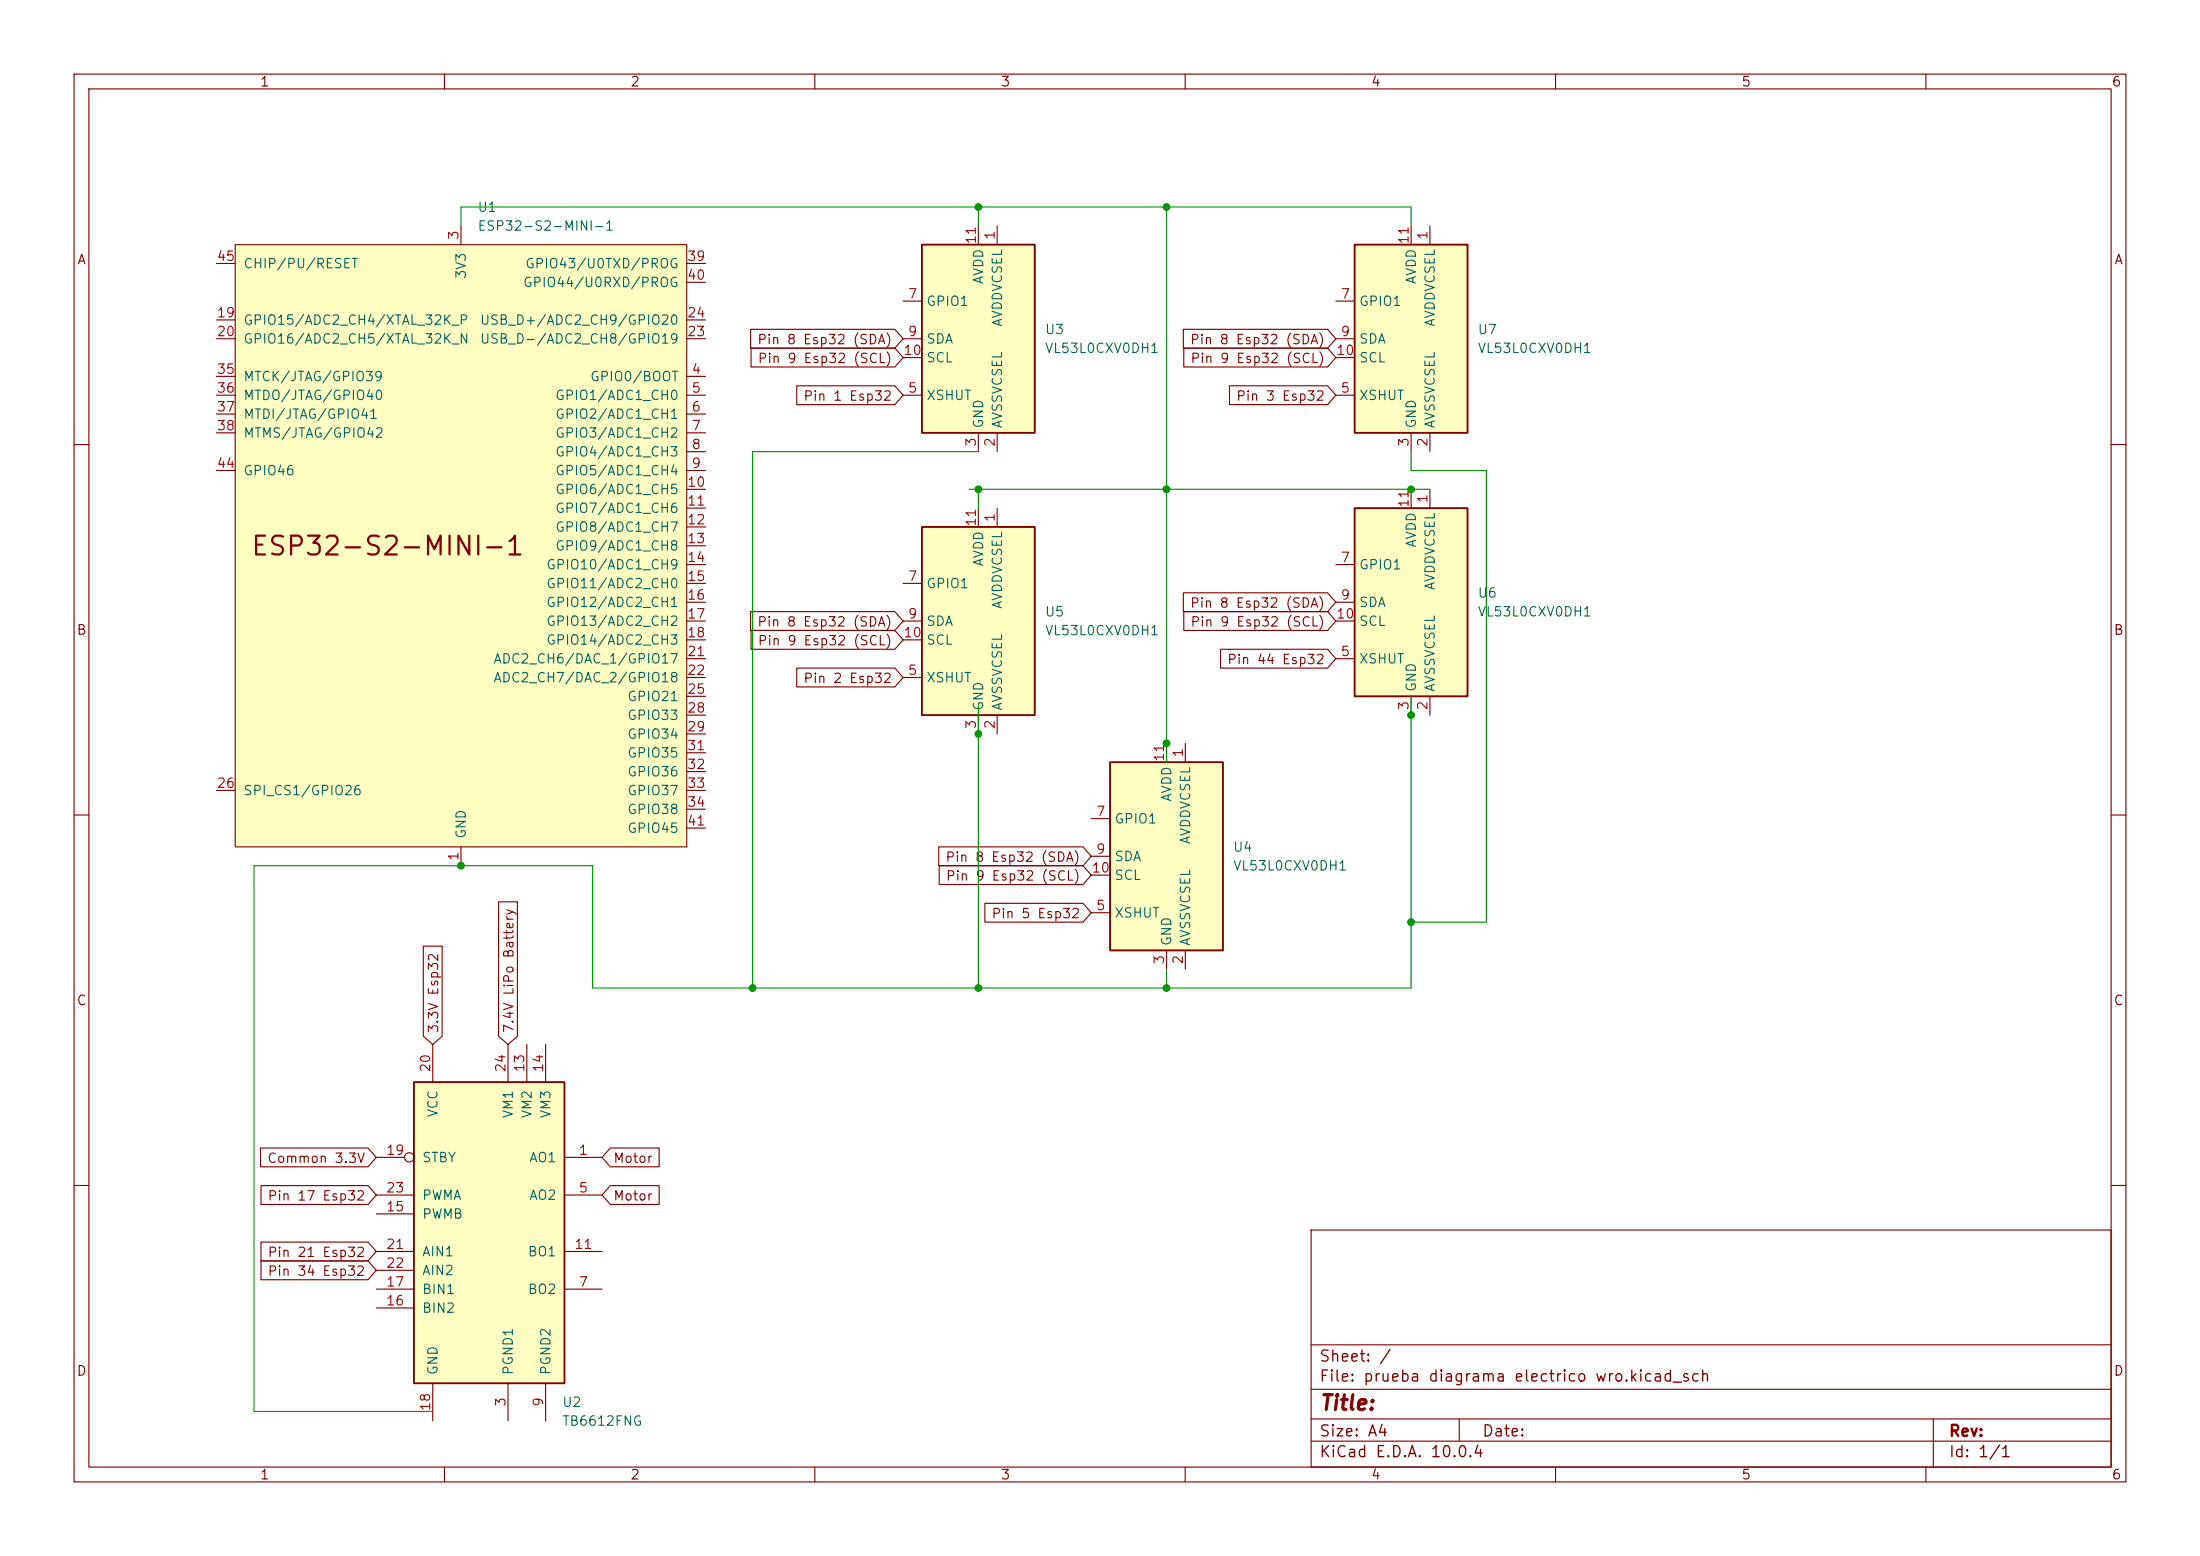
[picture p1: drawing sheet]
<svg xmlns="http://www.w3.org/2000/svg" width="297mm" height="210mm" viewBox="0 0 297 210" stroke-linecap="round" stroke-linejoin="round" font-family="sans-serif">
<g fill="none" stroke="#840000" stroke-width=".15">
<path d="M10 10h277v190h-277zM12 12h273v186h-273zM60 10v2M110 10v2M160 10v2M210 10v2M260 10v2M10 60h2M285 60h2M10 110h2M285 110h2M10 160h2"/>
<path d="M177 166h108v32h-108zM285 160h2M60 198v2M110 198v2M160 198v2M177 194.5h108M177 191.5h108M177 187.5h108M177 181.5h108M197 191.5v3M210 198v2M260 198v2"/>
<path d="M261 191.5v6.5"/>
</g>
<path d="M149.9 102.9h15.2v25.4h-15.2z" fill="#ffffc2"/>
<path d="M149.9 102.9h15.2v25.4h-15.2z" fill="none" stroke="#840000" stroke-width=".25"/>
<path d="M147.3 110.5h2.6M147.3 115.6h2.6M147.3 118.1h2.6M157.5 100.3v2.6M160 100.3v2.6M147.3 123.2h2.6M157.5 128.3v2.5M160 128.3v2.5" fill="none" stroke="#840000" stroke-width=".15"/>
<path d="M182.9 68.6h15.2v25.4h-15.2z" fill="#ffffc2"/>
<path d="M182.9 68.6h15.2v25.4h-15.2z" fill="none" stroke="#840000" stroke-width=".25"/>
<path d="M180.3 76.2h2.6M190.5 66v2.6M193 66v2.6M180.3 88.9h2.6M180.3 81.3h2.6M180.3 83.8h2.6M190.5 94v2.5M193 94v2.5" fill="none" stroke="#840000" stroke-width=".15"/>
<path d="M55.9 146.1h20.3v40.6h-20.3z" fill="#ffffc2"/>
<path d="M55.9 146.1h20.3v40.6h-20.3z" fill="none" stroke="#840000" stroke-width=".25"/>
<g fill="none" stroke="#840000" stroke-width=".15">
<path d="M50.8 156.2h3.8M58.4 141v5.1M68.6 141v5.1M71.1 141v5.1M73.7 141v5.1M76.2 156.2h5.1M50.8 161.3h5.1M50.8 174h5.1M50.8 168.9h5.1M50.8 163.8h5.1M50.8 176.5h5.1M50.8 171.5h5.1"/>
<path d="M76.2 161.3h5.1M76.2 174h5.1M76.2 168.9h5.1M58.4 186.7v5.1M68.6 186.7v5.1M73.7 186.7v5.1"/>
<circle cx="55.2" cy="156.2" r=".63"/>
</g>
<path d="M124.5 33h15.2v25.4h-15.2z" fill="#ffffc2"/>
<path d="M124.5 33h15.2v25.4h-15.2z" fill="none" stroke="#840000" stroke-width=".25"/>
<path d="M132.1 30.5v2.5M134.6 30.5v2.5M121.9 53.3h2.6M121.9 40.6h2.6M121.9 45.7h2.6M121.9 48.3h2.6M132.1 58.4v2.6M134.6 58.4v2.6" fill="none" stroke="#840000" stroke-width=".15"/>
<path d="M124.5 71.1h15.2v25.4h-15.2z" fill="#ffffc2"/>
<path d="M124.5 71.1h15.2v25.4h-15.2z" fill="none" stroke="#840000" stroke-width=".25"/>
<path d="M121.9 78.7h2.6M132.1 68.6v2.5M134.6 68.6v2.5M121.9 91.4h2.6M121.9 83.8h2.6M121.9 86.4h2.6M132.1 96.5v2.6M134.6 96.5v2.6" fill="none" stroke="#840000" stroke-width=".15"/>
<path d="M182.9 33h15.2v25.4h-15.2z" fill="#ffffc2"/>
<path d="M182.9 33h15.2v25.4h-15.2z" fill="none" stroke="#840000" stroke-width=".25"/>
<path d="M190.5 30.5v2.5M193 30.5v2.5M180.3 53.3h2.6M180.3 40.6h2.6M180.3 45.7h2.6M180.3 48.3h2.6M190.5 58.4v2.6M193 58.4v2.6" fill="none" stroke="#840000" stroke-width=".15"/>
<path d="M31.7 33h61v81.3h-61z" fill="#ffffc2"/>
<g fill="none" stroke="#840000" stroke-width=".15">
<path d="M29.2 35.6h2.5M31.7 33h61v81.3h-61zM62.2 30.5v2.5M92.7 35.6h2.5M92.7 38.1h2.5M29.2 50.8h2.5M29.2 53.3h2.5M29.2 55.9h2.5M29.2 58.4h2.5M29.2 43.2h2.5M29.2 45.7h2.5M92.7 50.8h2.5"/>
<path d="M92.7 53.3h2.5M92.7 55.9h2.5M92.7 58.4h2.5M92.7 43.2h2.5M92.7 45.7h2.5M101.3 44.4h19.5l1.1 1.3-1.1 1.3h-19.5zM101.4 47h19.4l1.1 1.3-1.1 1.2h-19.4zM107.6 52.1h13.2l1.1 1.2-1.1 1.3h-13.2zM159.8 44.4h19.4l1.1 1.3-1.1 1.3h-19.4zM159.8 47h19.4l1.1 1.3-1.1 1.2h-19.4zM166 52.1h13.2l1.1 1.2-1.1 1.3h-13.2zM29.2 63.5h2.5"/>
<path d="M92.7 63.5h2.5M92.7 61h2.5M92.7 66h2.5M92.7 68.6h2.5M92.7 71.1h2.5M92.7 73.7h2.5M92.7 76.2h2.5M92.7 78.7h2.5M92.7 81.3h2.5M92.7 83.8h2.5M92.7 86.4h2.5M92.7 88.9h2.5"/>
<path d="M92.7 91.4h2.5M92.7 94h2.5M92.7 96.5h2.5M92.7 99.1h2.5M101.3 82.5h19.5l1.1 1.3-1.1 1.3h-19.5zM101.4 85.1h19.4l1.1 1.3-1.1 1.2h-19.4zM107.6 90.2h13.2l1.1 1.2-1.1 1.3h-13.2zM159.8 80h19.4l1.1 1.3-1.1 1.3h-19.4zM159.8 82.5h19.4l1.1 1.3-1.1 1.3h-19.4zM164.8 87.6h14.4l1.1 1.3-1.1 1.3h-14.4zM29.2 106.7h2.5M62.2 114.3v2.5"/>
<path d="M92.7 106.7h2.5M92.7 101.6h2.5M92.7 104.1h2.5M92.7 109.2h2.5M92.7 111.8h2.5M126.7 114.3h19.5l1.1 1.3-1.1 1.2h-19.5zM126.8 116.8h19.4l1.1 1.3-1.1 1.3h-19.4zM57.1 127.7h2.6v12.2l-1.3 1.1-1.3-1.1zM67.3 121.7h2.6v18.2l-1.3 1.1-1.3-1.1zM133 121.9h13.2l1.1 1.3-1.1 1.3h-13.2zM35.2 154.9h14.5l1.1 1.3-1.1 1.3h-14.5zM82.4 154.9h6.6v2.6h-6.6l-1.1-1.3z"/>
<path d="M35.2 170.2h14.5l1.1 1.3-1.1 1.2h-14.5zM35.2 160h14.5l1.1 1.3-1.1 1.3h-14.5zM35.2 167.6h14.5l1.1 1.3-1.1 1.3h-14.5zM82.4 160h6.6v2.6h-6.6l-1.1-1.3z"/>
</g>
<path d="M62.2 30.5v-2.6h128.3v2.6M132.1 27.9v2.6M157.5 27.9v75M130.8 66h62.2M132.1 66v2.6M132.1 61h-30.5v72.4M190.5 61v2.5h10.2v61h-10.2M132.1 95.3v38.1M190.5 94v39.4h-110.5v-16.6h-45.7v73.7h24.1M157.5 130.8v2.6" fill="none" stroke="#009600" stroke-width=".15"/>
<g fill="#009600" stroke="#009600" stroke-width=".14">
<circle cx="132.1" cy="66" r=".46"/>
<circle cx="157.5" cy="27.9" r=".46"/>
<circle cx="132.1" cy="27.9" r=".46"/>
<circle cx="190.5" cy="124.5" r=".46"/>
<circle cx="157.5" cy="100.3" r=".46"/>
<circle cx="157.5" cy="133.4" r=".46"/>
<circle cx="190.5" cy="96.5" r=".46"/>
<circle cx="190.5" cy="66" r=".46"/>
<circle cx="157.5" cy="66" r=".46"/>
<circle cx="132.1" cy="99.1" r=".46"/>
<circle cx="132.1" cy="133.4" r=".46"/>
<circle cx="101.6" cy="133.4" r=".46"/>
<circle cx="62.2" cy="116.8" r=".46"/>
</g>
<text font-size="2.5" fill="#840000" x="33.7" y="75.6">ESP32-S2-MINI-1</text>
<text font-size="2" fill="#840000" x="178" y="190.8">Title:</text>
<g font-size="1.5" fill="#840000">
<text x="178" y="184.2">Sheet: /</text>
<text x="178" y="186.9">File: prueba diagrama electrico wro.kicad_sch</text>
<text x="178" y="197.1">KiCad E.D.A. 10.0.4</text>
<text x="178" y="194.3">Size: A4</text>
<text x="200" y="194.3">Date:</text>
<text x="263" y="194.3">Rev:</text>
<text x="263" y="197.1">Id: 1/1</text>
</g>
<g font-size="1.3" fill="#840000">
<text x="35" y="12">1</text>
<text x="85" y="12">2</text>
<text x="135" y="12">3</text>
<text x="185" y="12">4</text>
<text x="235" y="12">5</text>
<text x="285" y="12">6</text>
<text x="10.3" y="36">A</text>
<text x="285.3" y="36">A</text>
<text x="102.1" y="46.8">Pin 8 Esp32 (SDA)</text>
<text x="160.6" y="46.8">Pin 8 Esp32 (SDA)</text>
<text x="102.2" y="49.3">Pin 9 Esp32 (SCL)</text>
<text x="160.6" y="49.3">Pin 9 Esp32 (SCL)</text>
<text x="108.4" y="54.4">Pin 1 Esp32</text>
<text x="166.8" y="54.4">Pin 3 Esp32</text>
<text x="160.6" y="82.3">Pin 8 Esp32 (SDA)</text>
<text x="10.3" y="86">B</text>
<text x="102.1" y="84.9">Pin 8 Esp32 (SDA)</text>
<text x="102.2" y="87.4">Pin 9 Esp32 (SCL)</text>
<text x="160.6" y="84.9">Pin 9 Esp32 (SCL)</text>
<text x="165.6" y="90">Pin 44 Esp32</text>
<text x="285.3" y="86">B</text>
<text x="108.4" y="92.5">Pin 2 Esp32</text>
<text x="127.5" y="116.6">Pin 8 Esp32 (SDA)</text>
<text x="127.6" y="119.2">Pin 9 Esp32 (SCL)</text>
<text x="133.8" y="124.3">Pin 5 Esp32</text>
<text x="10.3" y="136">C</text>
<text x="285.3" y="136">C</text>
<text x="59.5" y="139.5" transform="rotate(-90 59.5 139.5)">3.3V Esp32</text>
<text x="69.6" y="139.5" transform="rotate(-90 69.6 139.5)">7.4V LiPo Battery</text>
<text x="36" y="157.3">Common 3.3V</text>
<text x="82.7" y="157.3">Motor</text>
<text x="36" y="162.4">Pin 17 Esp32</text>
<text x="82.7" y="162.4">Motor</text>
<text x="36" y="172.5">Pin 34 Esp32</text>
<text x="36" y="170">Pin 21 Esp32</text>
<text x="10.3" y="186">D</text>
<text x="285.3" y="186">D</text>
<text x="35" y="200">1</text>
<text x="85" y="200">2</text>
<text x="135" y="200">3</text>
<text x="185" y="200">4</text>
<text x="235" y="200">5</text>
<text x="285" y="200">6</text>
</g>
<g font-size="1.3" fill="#006464">
<text x="64.4" y="28.9">U1</text>
<text x="64.4" y="31.5">ESP32-S2-MINI-1</text>
<text x="32.8" y="36.5">CHIP/PU/RESET</text>
<text x="63.2" y="37.7" transform="rotate(-90 63.2 37.7)">3V3</text>
<text x="70.5" y="39.1">GPIO44/U0RXD/PROG</text>
<text x="70.8" y="36.5">GPIO43/U0TXD/PROG</text>
<text x="125" y="41.6">GPIO1</text>
<text x="133.1" y="38.4" transform="rotate(-90 133.1 38.4)">AVDD</text>
<text x="183.4" y="41.6">GPIO1</text>
<text x="191.5" y="38.4" transform="rotate(-90 191.5 38.4)">AVDD</text>
<text x="32.8" y="44.2">GPIO15/ADC2_CH4/XTAL_32K_P</text>
<text x="32.8" y="46.7">GPIO16/ADC2_CH5/XTAL_32K_N</text>
<text x="64.7" y="46.7">USB_D-/ADC2_CH8/GPIO19</text>
<text x="64.7" y="44.2">USB_D+/ADC2_CH9/GPIO20</text>
<text x="125" y="46.7">SDA</text>
<text x="135.6" y="44.2" transform="rotate(-90 135.6 44.2)">AVDDVCSEL</text>
<text x="141" y="48">VL53L0CXV0DH1</text>
<text x="141" y="45.4">U3</text>
<text x="183.4" y="46.7">SDA</text>
<text x="194" y="44.2" transform="rotate(-90 194 44.2)">AVDDVCSEL</text>
<text x="199.4" y="48">VL53L0CXV0DH1</text>
<text x="199.4" y="45.4">U7</text>
<text x="32.8" y="51.8">MTCK/JTAG/GPIO39</text>
<text x="79.6" y="51.8">GPIO0/BOOT</text>
<text x="125" y="49.2">SCL</text>
<text x="183.4" y="49.2">SCL</text>
<text x="32.8" y="54.3">MTDO/JTAG/GPIO40</text>
<text x="32.8" y="56.9">MTDI/JTAG/GPIO41</text>
<text x="32.8" y="59.4">MTMS/JTAG/GPIO42</text>
<text x="74.9" y="54.3">GPIO1/ADC1_CH0</text>
<text x="74.9" y="56.9">GPIO2/ADC1_CH1</text>
<text x="74.9" y="59.4">GPIO3/ADC1_CH2</text>
<text x="125" y="54.3">XSHUT</text>
<text x="133.1" y="57.9" transform="rotate(-90 133.1 57.9)">GND</text>
<text x="135.6" y="57.9" transform="rotate(-90 135.6 57.9)">AVSSVCSEL</text>
<text x="183.4" y="54.3">XSHUT</text>
<text x="191.5" y="57.9" transform="rotate(-90 191.5 57.9)">GND</text>
<text x="194" y="57.9" transform="rotate(-90 194 57.9)">AVSSVCSEL</text>
<text x="32.8" y="64.5">GPIO46</text>
<text x="74.9" y="61.9">GPIO4/ADC1_CH3</text>
<text x="74.9" y="64.5">GPIO5/ADC1_CH4</text>
<text x="74.9" y="67">GPIO6/ADC1_CH5</text>
<text x="74.9" y="69.6">GPIO7/ADC1_CH6</text>
<text x="73.7" y="77.2">GPIO10/ADC1_CH9</text>
<text x="74.9" y="72.1">GPIO8/ADC1_CH7</text>
<text x="74.9" y="74.6">GPIO9/ADC1_CH8</text>
<text x="133.1" y="76.5" transform="rotate(-90 133.1 76.5)">AVDD</text>
<text x="183.4" y="77.2">GPIO1</text>
<text x="191.5" y="74" transform="rotate(-90 191.5 74)">AVDD</text>
<text x="73.7" y="79.7">GPIO11/ADC2_CH0</text>
<text x="73.7" y="82.3">GPIO12/ADC2_CH1</text>
<text x="125" y="79.7">GPIO1</text>
<text x="135.6" y="82.3" transform="rotate(-90 135.6 82.3)">AVDDVCSEL</text>
<text x="141" y="83.5">U5</text>
<text x="183.4" y="82.3">SDA</text>
<text x="194" y="79.8" transform="rotate(-90 194 79.8)">AVDDVCSEL</text>
<text x="199.4" y="83.5">VL53L0CXV0DH1</text>
<text x="199.4" y="81">U6</text>
<text x="66.5" y="89.9">ADC2_CH6/DAC_1/GPIO17</text>
<text x="73.7" y="84.8">GPIO13/ADC2_CH2</text>
<text x="73.7" y="87.3">GPIO14/ADC2_CH3</text>
<text x="125" y="84.8">SDA</text>
<text x="125" y="87.3">SCL</text>
<text x="141" y="86.1">VL53L0CXV0DH1</text>
<text x="183.4" y="89.9">XSHUT</text>
<text x="183.4" y="84.8">SCL</text>
<text x="66.5" y="92.4">ADC2_CH7/DAC_2/GPIO18</text>
<text x="84.6" y="95">GPIO21</text>
<text x="125" y="92.4">XSHUT</text>
<text x="191.5" y="93.5" transform="rotate(-90 191.5 93.5)">GND</text>
<text x="194" y="93.5" transform="rotate(-90 194 93.5)">AVSSVCSEL</text>
<text x="84.6" y="97.5">GPIO33</text>
<text x="84.6" y="100">GPIO34</text>
<text x="133.1" y="96" transform="rotate(-90 133.1 96)">GND</text>
<text x="135.6" y="96" transform="rotate(-90 135.6 96)">AVSSVCSEL</text>
<text x="32.8" y="107.7">SPI_CS1/GPIO26</text>
<text x="84.6" y="102.6">GPIO35</text>
<text x="84.6" y="105.1">GPIO36</text>
<text x="84.6" y="107.7">GPIO37</text>
<text x="63.2" y="113.3" transform="rotate(-90 63.2 113.3)">GND</text>
<text x="84.6" y="110.2">GPIO38</text>
<text x="84.6" y="112.7">GPIO45</text>
<text x="150.4" y="111.5">GPIO1</text>
<text x="158.5" y="108.3" transform="rotate(-90 158.5 108.3)">AVDD</text>
<text x="150.4" y="116.5">SDA</text>
<text x="150.4" y="119.1">SCL</text>
<text x="161" y="114" transform="rotate(-90 161 114)">AVDDVCSEL</text>
<text x="166.4" y="117.8">VL53L0CXV0DH1</text>
<text x="166.4" y="115.3">U4</text>
<text x="150.4" y="124.2">XSHUT</text>
<text x="158.5" y="127.8" transform="rotate(-90 158.5 127.8)">GND</text>
<text x="161" y="127.8" transform="rotate(-90 161 127.8)">AVSSVCSEL</text>
<text x="59.4" y="150.9" transform="rotate(-90 59.4 150.9)">VCC</text>
<text x="69.6" y="151" transform="rotate(-90 69.6 151)">VM1</text>
<text x="72.1" y="151" transform="rotate(-90 72.1 151)">VM2</text>
<text x="74.6" y="151" transform="rotate(-90 74.6 151)">VM3</text>
<text x="56.9" y="157.2">STBY</text>
<text x="71.4" y="157.2">AO1</text>
<text x="56.9" y="164.8">PWMB</text>
<text x="56.9" y="162.3">PWMA</text>
<text x="71.4" y="162.3">AO2</text>
<text x="56.9" y="169.9">AIN1</text>
<text x="56.9" y="172.4">AIN2</text>
<text x="71.2" y="169.9">BO1</text>
<text x="56.9" y="177.5">BIN2</text>
<text x="56.9" y="175">BIN1</text>
<text x="71.2" y="175">BO2</text>
<text x="59.4" y="185.7" transform="rotate(-90 59.4 185.7)">GND</text>
<text x="69.6" y="185.7" transform="rotate(-90 69.6 185.7)">PGND1</text>
<text x="74.6" y="185.7" transform="rotate(-90 74.6 185.7)">PGND2</text>
<text x="75.8" y="190.2">U2</text>
<text x="75.8" y="192.7">TB6612FNG</text>
</g>
<g font-size="1.3" fill="#a90000">
<text x="29.2" y="35.5">45</text>
<text x="62.2" y="32.5" transform="rotate(-90 62.2 32.5)">3</text>
<text x="92.7" y="35.5">39</text>
<text x="132.1" y="33.1" transform="rotate(-90 132.1 33.1)">11</text>
<text x="134.6" y="32.5" transform="rotate(-90 134.6 32.5)">1</text>
<text x="190.5" y="33.1" transform="rotate(-90 190.5 33.1)">11</text>
<text x="193" y="32.5" transform="rotate(-90 193 32.5)">1</text>
<text x="92.7" y="38.1">40</text>
<text x="122.5" y="40.6">7</text>
<text x="180.9" y="40.6">7</text>
<text x="29.2" y="43.2">19</text>
<text x="29.2" y="45.7">20</text>
<text x="92.7" y="45.7">23</text>
<text x="92.7" y="43.2">24</text>
<text x="122.5" y="45.7">9</text>
<text x="180.9" y="45.7">9</text>
<text x="29.2" y="50.8">35</text>
<text x="29.2" y="53.3">36</text>
<text x="93.3" y="50.8">4</text>
<text x="93.3" y="53.3">5</text>
<text x="121.9" y="48.2">10</text>
<text x="122.5" y="53.3">5</text>
<text x="180.3" y="48.2">10</text>
<text x="180.9" y="53.3">5</text>
<text x="29.2" y="55.9">37</text>
<text x="29.2" y="58.4">38</text>
<text x="93.3" y="55.9">6</text>
<text x="93.3" y="58.4">7</text>
<text x="29.2" y="63.5">44</text>
<text x="93.3" y="60.9">8</text>
<text x="93.3" y="63.5">9</text>
<text x="132.1" y="60.4" transform="rotate(-90 132.1 60.4)">3</text>
<text x="134.6" y="60.4" transform="rotate(-90 134.6 60.4)">2</text>
<text x="190.5" y="60.4" transform="rotate(-90 190.5 60.4)">3</text>
<text x="193" y="60.4" transform="rotate(-90 193 60.4)">2</text>
<text x="92.7" y="66">10</text>
<text x="92.7" y="68.6">11</text>
<text x="92.7" y="71.1">12</text>
<text x="132.1" y="71.2" transform="rotate(-90 132.1 71.2)">11</text>
<text x="134.6" y="70.6" transform="rotate(-90 134.6 70.6)">1</text>
<text x="190.5" y="68.6" transform="rotate(-90 190.5 68.6)">11</text>
<text x="193" y="68" transform="rotate(-90 193 68)">1</text>
<text x="92.7" y="73.6">13</text>
<text x="92.7" y="76.2">14</text>
<text x="180.9" y="76.2">7</text>
<text x="92.7" y="78.7">15</text>
<text x="92.7" y="81.3">16</text>
<text x="92.7" y="83.8">17</text>
<text x="122.5" y="78.7">7</text>
<text x="122.5" y="83.8">9</text>
<text x="180.3" y="83.8">10</text>
<text x="180.9" y="81.3">9</text>
<text x="92.7" y="86.3">18</text>
<text x="92.7" y="88.9">21</text>
<text x="121.9" y="86.3">10</text>
<text x="180.9" y="88.9">5</text>
<text x="92.7" y="91.4">22</text>
<text x="92.7" y="94">25</text>
<text x="122.5" y="91.4">5</text>
<text x="190.5" y="96" transform="rotate(-90 190.5 96)">3</text>
<text x="193" y="96" transform="rotate(-90 193 96)">2</text>
<text x="92.7" y="96.5">28</text>
<text x="92.7" y="99">29</text>
<text x="92.7" y="101.6">31</text>
<text x="132.1" y="98.5" transform="rotate(-90 132.1 98.5)">3</text>
<text x="134.6" y="98.5" transform="rotate(-90 134.6 98.5)">2</text>
<text x="29.2" y="106.7">26</text>
<text x="92.7" y="104.1">32</text>
<text x="92.7" y="106.7">33</text>
<text x="157.5" y="102.9" transform="rotate(-90 157.5 102.9)">11</text>
<text x="160" y="102.3" transform="rotate(-90 160 102.3)">1</text>
<text x="92.7" y="109.2">34</text>
<text x="92.7" y="111.7">41</text>
<text x="147.9" y="110.5">7</text>
<text x="62.2" y="116.3" transform="rotate(-90 62.2 116.3)">1</text>
<text x="147.3" y="118.1">10</text>
<text x="147.9" y="115.5">9</text>
<text x="147.9" y="123.2">5</text>
<text x="157.5" y="130.2" transform="rotate(-90 157.5 130.2)">3</text>
<text x="160" y="130.2" transform="rotate(-90 160 130.2)">2</text>
<text x="58.4" y="144.8" transform="rotate(-90 58.4 144.8)">20</text>
<text x="68.6" y="144.8" transform="rotate(-90 68.6 144.8)">24</text>
<text x="71.1" y="144.8" transform="rotate(-90 71.1 144.8)">13</text>
<text x="73.6" y="144.8" transform="rotate(-90 73.6 144.8)">14</text>
<text x="52" y="156.2">19</text>
<text x="52" y="161.3">23</text>
<text x="78" y="156.2">1</text>
<text x="78" y="161.3">5</text>
<text x="52" y="163.8">15</text>
<text x="52" y="174">17</text>
<text x="52" y="168.9">21</text>
<text x="52" y="171.4">22</text>
<text x="77.4" y="168.9">11</text>
<text x="78" y="174">7</text>
<text x="52" y="176.5">16</text>
<text x="58.4" y="190.5" transform="rotate(-90 58.4 190.5)">18</text>
<text x="68.6" y="189.9" transform="rotate(-90 68.6 189.9)">3</text>
<text x="73.6" y="189.9" transform="rotate(-90 73.6 189.9)">9</text>
</g>
</svg>
